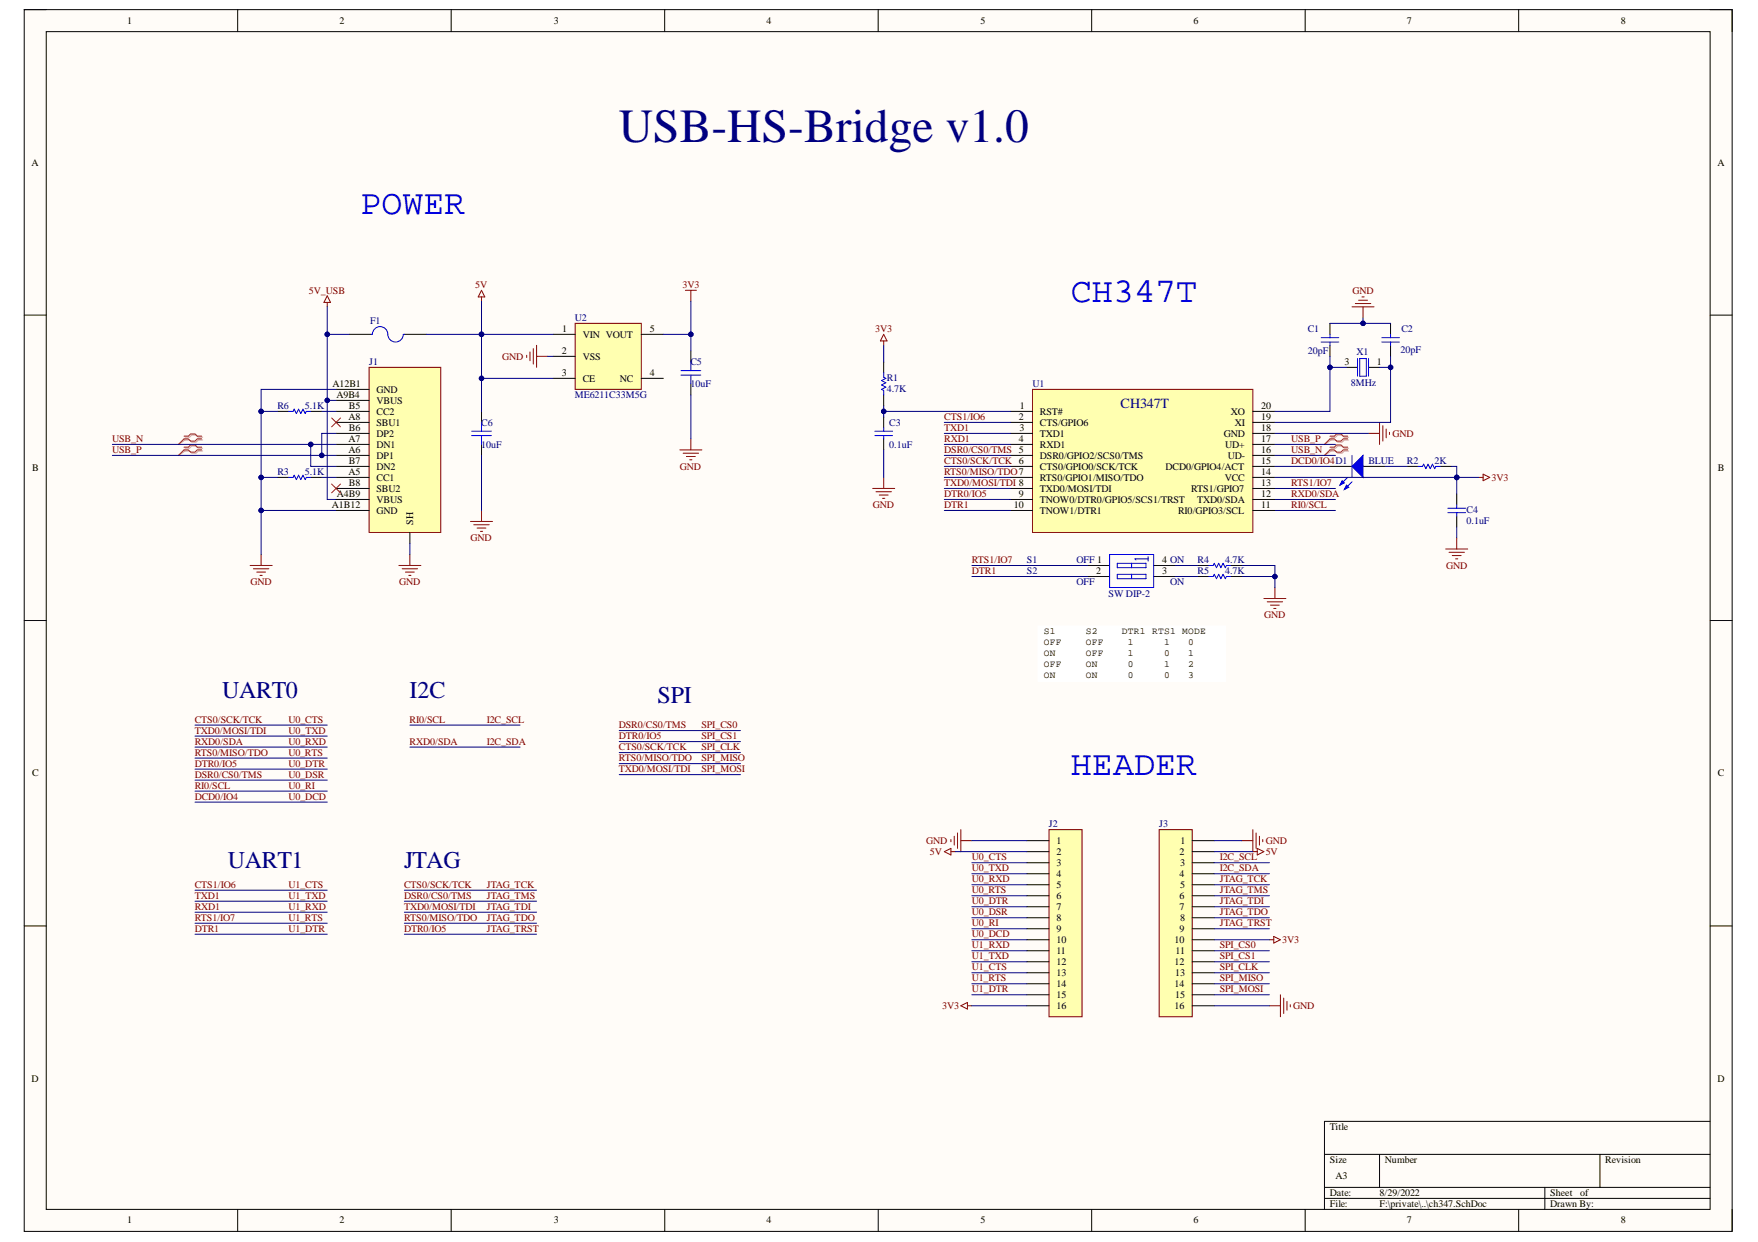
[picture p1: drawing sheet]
<svg xmlns="http://www.w3.org/2000/svg" width="297mm" height="210mm" viewBox="0 0 297 210" stroke-linecap="round" stroke-linejoin="round" font-family="sans-serif">
<path d="M4.1 1.6h288.6v206.5h-288.6z" fill-rule="evenodd" fill="#fffcf8"/>
<path d="M4.1 1.6h288.6v206.5h-288.6z" fill="none" stroke="#000" stroke-width=".17"/>
<path d="M7.8 5.3h281.1v199.1h-281.1z" fill-rule="evenodd" fill="#fffcf8"/>
<g fill="none" stroke="#000" stroke-width=".17">
<path d="M4.1 1.6h3.7M7.8 5.3h281.1v199.1h-281.1zM40.2 1.6v3.7M76.2 1.6v3.7M112.3 1.6v3.7M148.4 1.6v3.7M184.5 1.6v3.7M220.5 1.6v3.7M256.6 1.6v3.7M288.9 1.6h3.8v3.7M4.1 53.2h3.7M288.9 53.3h3.8"/>
<path d="M183.8 95.6h3.7M183.8 97.4h3.7M194.9 95.6h3.8M194.9 97.4h3.8M4.1 104.9h3.7M288.9 104.9h3.8M4.1 156.5h3.7M288.9 156.5h3.8M223.8 195.1h65.1M233.1 195.1v5.6M270.3 195.1v5.6M288.9 189.5h-65.1v14.9"/>
<path d="M40.2 204.4v3.7M76.2 204.4v3.7M112.3 204.4v3.7M148.4 204.4v3.7M184.5 204.4v3.7M220.5 204.4v3.7M223.8 200.7h65.1M223.8 202.5h65.1M256.6 204.4v3.7M261 200.7v3.7M292.7 204.4v3.7"/>
</g>
<path d="M187.5 93.7h7.4v5.6h-7.4zM188.8 95.2h4.8v.7h-4.8zM188.8 97.1h4.8v.7h-4.8zM191.2 95.2v.7M191.2 97.1v.7M194 94.5h-2.2l.1 .1M194 94.1v.7" fill="none" stroke="#00f" stroke-width=".17"/>
<path d="M174.5 65.8h37.2v24.2h-37.2z" fill-rule="evenodd" fill="#ffffb0"/>
<g fill="none" stroke="#800000" stroke-width=".17">
<path d="M149.3 56.5l.6 1.1h-1.1zM149.3 57.6v.8M174.5 65.8h37.2v24.2h-37.2zM231.2 73.2h1.9M233.1 71.4v3.7M233.7 71.9v2.6M234.2 72.5v1.5M234.8 73.1v.3M147.5 82.5h3.7M148 83.1h2.6M148.6 83.7h1.5M149.1 84.2h.4"/>
<path d="M149.3 80.7v1.8M249.9 80.7h.7M250.6 80.1l1.1 .6-1.1 .5z"/>
</g>
<g fill="none" stroke="#000" stroke-width=".17">
<path d="M149.3 61.2v1.8M149.3 66.7v1.9M149.3 70.5v1.8M149.3 74.2v1.8M170.7 69.5h3.8M170.7 71.4h3.8M170.7 73.2h3.8M170.7 75.1h3.8M170.7 77h3.8M170.7 78.8h3.8M211.7 69.5h3.7M211.7 71.4h3.7"/>
<path d="M211.7 73.2h3.7M211.7 75.1h3.7M211.7 77h3.7M211.7 78.8h3.7M224.7 78.8h3.7M230.3 78.8h3.7M237.7 78.8h1.9M243.3 78.8h1.9M170.7 80.7h3.8M170.7 82.6h3.8M170.7 84.4h3.8M170.7 86.3h3.8"/>
<path d="M211.7 80.7h3.7M211.7 82.6h3.7M211.7 84.4h3.7M211.7 86.3h3.7M246.1 83.5v1.8M246.1 87.2v1.9"/>
</g>
<path d="M147.8 72.9h3M147.8 73.6h3M149.3 63v.8l.4 .1-.8 .4 .8 .4-.8 .4 .8 .3-.8 .4 .4 .2v.7M149.3 72.3v.6M149.3 73.6v.6M239.6 78.8h.8l.1-.3 .4 .7 .4-.7 .4 .7 .3-.7 .4 .7 .2-.4h.7M244.6 86.6h3M244.6 85.9h3M246.1 85.3v.6M246.1 86.6v.6" fill="none" stroke="#00f" stroke-width=".17"/>
<path d="M224.9 73.9h.7l.4-.4h.8l.3 .4h.8M224.9 75.8h.7l.4-.4h.8l.3 .4h.8M227.9 74.4h-.8l-.3 .3h-.8l-.4-.3h-.7l-1.1 .7M227.9 76.2h-.8l-.3 .4h-.8l-.4-.4h-.7l-1.1 .8" fill="none" stroke="#d0a19e" stroke-width=".17"/>
<path d="M224.7 73.7h.8l.3-.4h.8l.3 .4h.8M224.7 75.6h.8l.3-.4h.8l.3 .4h.8M227.7 74.2h-.8l-.3 .3h-.8l-.3-.3h-.8l-.9 .9M227.7 76h-.8l-.3 .4h-.8l-.3-.4h-.8l-.9 1" fill="none" stroke="#f00" stroke-width=".17"/>
<path d="M228.4 78.8l1.9-1.8v3.7z" fill="#00f"/>
<path d="M228.4 78.8l1.9-1.8v3.7zM227.7 80.7l-1.3 1.3M228.4 81.4l-1.3 1.3" fill="none" stroke="#00f" stroke-width=".17"/>
<path d="M226.8 81.2l.3 .4-.7 .4z" fill="#00f"/>
<path d="M226.8 81.2l.3 .4-.7 .4z" fill="none" stroke="#00f" stroke-width=".17"/>
<path d="M227.5 82l.4 .4-.8 .3z" fill="#00f"/>
<g fill="none" stroke="#00f" stroke-width=".17">
<path d="M223.2 57.1h3M223.2 57.8h3M224.7 56.5v.6M224.7 57.8v.6M233.5 57.1h2.9M233.5 57.8h2.9M235 56.5v.6M235 57.8v.6M228.4 77v3.7M229.4 60.6v3M229.7 60.6h1.2v3h-1.2zM231.2 60.6v3"/>
<path d="M204.2 95.6h.8l.2-.4 .3 .7 .4-.7 .4 .7 .4-.7 .3 .7 .2-.3h.8M204.2 97.4h.8l.2-.3 .3 .7 .4-.7 .4 .7 .4-.7 .3 .7 .2-.4h.8M227.5 82l.4 .4-.8 .3z"/>
</g>
<path d="M224.7 54.6v1.9M224.7 58.4v1.8M235 54.6v1.9M235 58.4v1.8M227.5 62.1h1.9M231.2 62.1h1.9M202.4 95.6h1.8M202.4 97.4h1.8M208 95.6h1.8M208 97.4h1.8" fill="none" stroke="#000" stroke-width=".17"/>
<path d="M228.4 51.9h3.8M229 51.3h2.6M229.6 50.7h1.5M230.1 50.2h.4M230.3 51.9v1.8M215.4 99.3v1.9M213.6 101.2h3.7M214.1 101.7h2.6M214.7 102.3h1.5M215.2 102.8h.4" fill="none" stroke="#800000" stroke-width=".17"/>
<path d="M175.4 105.8h31.6v9.3h-31.6z" fill-rule="evenodd" fill="#fff"/>
<path d="M175.4 105.8h31.6v9.3h-31.6z" fill="none" stroke="#fff" stroke-width=".17"/>
<g fill="none" stroke="#800000" stroke-width=".17">
<path d="M81.4 49.1l.5 1.1h-1.1zM81.4 50.2v.7M115.8 49.1h1.9M116.7 49.1v1.8M114.9 76h3.7M115.4 76.6h2.6M116 77.2h1.5M116.5 77.7h.4M116.7 74.2v1.8M79.5 88.1h3.7M80.1 88.7h2.6M80.6 89.2h1.5"/>
<path d="M81.2 89.8h.3M81.4 86.3v1.8"/>
</g>
<path d="M81.4 69.5v1.9M81.4 75.1v1.9" fill="none" stroke="#000" stroke-width=".17"/>
<path d="M79.7 73.6h3.3M79.7 72.9h3.3M81.4 71.4v1.5M81.4 73.6v1.5" fill="none" stroke="#00f" stroke-width=".17"/>
<path d="M62.4 62.1h12.1v27.9h-12.1z" fill-rule="evenodd" fill="#ffffb0"/>
<g fill="none" stroke="#800000" stroke-width=".17">
<path d="M55.3 50l.6 1.1h-1.2zM55.3 51.1v.8M62.4 62.1h12.1v27.9h-12.1zM42.3 95.6h3.7M42.8 96.1h2.6M43.4 96.7h1.5M43.9 97.2h.4M44.1 93.7v1.9M67.4 95.6h3.7M68 96.1h2.6M68.5 96.7h1.5M69.1 97.2h.3"/>
<path d="M69.3 93.7v1.9"/>
</g>
<g fill="none" stroke="#000" stroke-width=".17">
<path d="M59 56.5h3.7M68.3 56.5h3.7M46.9 69.5h1.9M52.5 69.5h1.9M56.8 65.8h5.6M56.8 67.7h5.6M56.8 69.5h5.6M56.8 71.4h5.6M56.8 73.2h5.6M56.8 75.1h5.6M56.8 77h5.6M56.8 78.8h5.6"/>
<path d="M46.9 80.7h1.9M52.5 80.7h1.9M56.8 80.7h5.6M56.8 82.5h5.6M56.8 84.4h5.6M56.8 86.3h5.6M69.3 90v1.8"/>
</g>
<path d="M31.1 73.7h.7l.4-.4h.8l.3 .4h.8M31.1 75.6h.7l.4-.4h.8l.3 .4h.8M34.1 74.2h-.8l-.3 .4h-.8l-.4-.4h-.7l-.9 .9M34.1 76h-.8l-.3 .4h-.8l-.4-.4h-.7l-.9 1M56 70.6l1.5 1.5M57.5 70.6l-1.5 1.5M56 81.8l1.5 1.5M57.5 81.8l-1.5 1.5" fill="none" stroke="#f00" stroke-width=".17"/>
<path d="M62.7 56.5h.2M62.9 56.5a1.3 1.3 0 0 1 1.4-1.3 1.3 1.3 0 0 1 1.2 1.3 1.3 1.3 0 0 0 1.3 1.3 1.3 1.3 0 0 0 1.3-1.3M68.1 56.5h.2M48.8 69.5h.7l.2-.3 .4 .7 .4-.7 .3 .7 .4-.7 .4 .7 .2-.4h.7M48.8 80.7h.7l.2-.4 .4 .8 .4-.8 .3 .8 .4-.8 .4 .8 .2-.4h.7" fill="none" stroke="#00f" stroke-width=".17"/>
<path d="M31.3 73.9h.7l.4-.4h.7l.4 .4h.8M31.3 75.8h.7l.4-.4h.7l.4 .4h.8M34.3 74.4h-.8l-.4 .3h-.7l-.4-.3h-.7l-1.1 .7M34.3 76.2h-.8l-.4 .4h-.7l-.4-.4h-.7l-1.1 .8" fill="none" stroke="#d0a19e" stroke-width=".17"/>
<path d="M97.2 54.6h11.2v11.2h-11.2z" fill-rule="evenodd" fill="#ffffb0"/>
<path d="M89.5 59.5v1.5M90.1 58.9v2.6M90.7 58.4v3.7M97.2 54.6h11.2v11.2h-11.2zM89 60v.4M90.7 60.2h1.8" fill="none" stroke="#800000" stroke-width=".17"/>
<path d="M93.5 56.5h3.7M108.4 56.5h3.7M116.7 59.3v1.9M93.5 60.2h3.7M93.5 63.9h3.7M108.4 63.9h3.7M116.7 64.9v1.8" fill="none" stroke="#000" stroke-width=".17"/>
<path d="M115.1 63.4h3.3M115.1 62.6h3.3M116.7 61.2v1.4M116.7 63.4v1.5" fill="none" stroke="#00f" stroke-width=".17"/>
<path d="M177.2 140.2h5.6v31.6h-5.6z" fill-rule="evenodd" fill="#ffffb0"/>
<path d="M177.2 140.2h5.6v31.6h-5.6z" fill="none" stroke="#800000" stroke-width=".17"/>
<g fill="none" stroke="#000" stroke-width=".17">
<path d="M173.5 142.1h3.7M173.5 143.9h3.7M173.5 145.8h3.7M173.5 147.7h3.7M173.5 149.5h3.7M173.5 151.4h3.7M173.5 153.2h3.7M173.5 155.1h3.7M173.5 157h3.7M173.5 158.8h3.7M173.5 160.7h3.7M173.5 162.5h3.7"/>
<path d="M173.5 164.4h3.7M173.5 166.3h3.7M173.5 168.1h3.7M173.5 170h3.7"/>
</g>
<path d="M195.9 140.2h5.5v31.6h-5.5z" fill-rule="evenodd" fill="#ffffb0"/>
<g fill="none" stroke="#800000" stroke-width=".17">
<path d="M244.3 92.8h3.7M244.8 93.3h2.6M245.4 93.9h1.5M245.9 94.5h.4M246.1 90.9v1.9M159.6 143.9l1.1-.5v1.1zM160.7 141.9v.4M160.7 143.9h.7M161.2 141.3v1.5M161.8 140.8v2.6M162.3 140.2v3.7M162.3 142.1h1.9"/>
<path d="M195.9 140.2h5.5v31.6h-5.5zM209.8 142.1h1.9M211.7 140.2v3.7h.7M212.2 140.8v2.6M212.4 143.4l1.2 .5-1.2 .6zM212.8 141.3v1.5M213.4 141.9v.4M214.5 158.8h.7M215.2 158.3l1.1 .5-1.1 .6zM162.3 170l1.2-.6v1.1zM163.5 170h.7M214.5 170h1.8"/>
<path d="M216.3 168.1v3.7M216.9 168.7v2.6M217.5 169.2v1.5M218 169.8v.4"/>
</g>
<g fill="none" stroke="#000" stroke-width=".17">
<path d="M201.4 142.1h3.8M201.4 143.9h3.8M201.4 145.8h3.8M201.4 147.7h3.8M201.4 149.5h3.8M201.4 151.4h3.8M201.4 153.2h3.8M201.4 155.1h3.8M201.4 157h3.8M201.4 158.8h3.8M201.4 160.7h3.8M201.4 162.5h3.8"/>
<path d="M201.4 164.4h3.8M201.4 166.3h3.8M201.4 168.1h3.8M201.4 170h3.8"/>
</g>
<g fill="none" stroke="#000080" stroke-width=".17">
<path d="M149.3 68.6v1.9M149.3 76v4.7M159.6 75.1h11.1M159.6 77h11.1M159.6 73.2h11.1M159.6 78.8h11.1M159.6 71.4h11.1M215.4 75.1h10.2M215.4 77h10.2M215.4 73.2h15.8M215.4 78.8h9.3M159.6 84.4h11.1"/>
<path d="M159.6 86.3h11.1M159.6 82.5h11.1M159.6 80.7h11.1M215.4 84.4h10.2M215.4 86.3h10.2M215.4 82.6h10.2"/>
</g>
<circle cx="149.3" cy="69.5" r=".37" fill="#000080"/>
<g fill="none" stroke="#000080" stroke-width=".17">
<path d="M149.3 58.4v2.8M149.3 69.5h21.4"/>
<circle cx="149.3" cy="69.5" r=".37"/>
</g>
<circle cx="149.3" cy="69.5" r=".37" fill="#000080"/>
<g fill="none" stroke="#000080" stroke-width=".17">
<path d="M234 78.8h3.7M245.2 78.8h.9v1.9"/>
<circle cx="149.3" cy="69.5" r=".37"/>
</g>
<circle cx="246.1" cy="80.7" r=".37" fill="#000080"/>
<g fill="none" stroke="#000080" stroke-width=".17">
<path d="M224.7 54.6h10.3"/>
<circle cx="246.1" cy="80.7" r=".37"/>
</g>
<circle cx="230.3" cy="54.6" r=".37" fill="#000080"/>
<g fill="none" stroke="#000080" stroke-width=".17">
<path d="M233.1 62.1h1.9"/>
<circle cx="230.3" cy="54.6" r=".37"/>
</g>
<circle cx="235" cy="62.1" r=".37" fill="#000080"/>
<g fill="none" stroke="#000080" stroke-width=".17">
<path d="M230.3 53.7v.9"/>
<circle cx="235" cy="62.1" r=".37"/>
</g>
<circle cx="230.3" cy="54.6" r=".37" fill="#000080"/>
<g fill="none" stroke="#000080" stroke-width=".17">
<path d="M235 60.2v11.2h-19.6"/>
<circle cx="230.3" cy="54.6" r=".37"/>
</g>
<circle cx="235" cy="62.1" r=".37" fill="#000080"/>
<g fill="none" stroke="#000080" stroke-width=".17">
<path d="M224.7 62.1h2.8"/>
<circle cx="235" cy="62.1" r=".37"/>
</g>
<circle cx="224.7" cy="62.1" r=".37" fill="#000080"/>
<g fill="none" stroke="#000080" stroke-width=".17">
<path d="M224.7 60.2v9.3h-9.3"/>
<circle cx="224.7" cy="62.1" r=".37"/>
</g>
<circle cx="224.7" cy="62.1" r=".37" fill="#000080"/>
<g fill="none" stroke="#000080" stroke-width=".17">
<path d="M164.2 95.6h19.6M164.2 97.4h19.6M198.7 95.6h3.7M198.7 97.4h3.7M209.8 95.6h5.6v3.7"/>
<circle cx="224.7" cy="62.1" r=".37"/>
</g>
<circle cx="215.4" cy="97.4" r=".37" fill="#000080"/>
<g fill="none" stroke="#000080" stroke-width=".17">
<path d="M209.8 97.4h5.6"/>
<circle cx="215.4" cy="97.4" r=".37"/>
</g>
<circle cx="215.4" cy="97.4" r=".37" fill="#000080"/>
<g fill="none" stroke="#000080" stroke-width=".17">
<path d="M81.4 50.9v5.6M33 122.5h22.3M33 126.3h22.3M33 124.4h22.3M33 128.1h22.3M33 130h22.3M33 131.8h22.3M33 133.7h22.3M33 135.6h22.3M69.3 122.5h18.6M69.3 126.3h18.6M104.6 123.5h20.5"/>
<path d="M104.6 125.3h20.5M104.6 127.2h20.5M104.6 129.1h20.5M104.6 130.9h20.5M33 150.4h22.3M33 152.3h22.3M33 154.2h22.3M33 156h22.3M33 157.9h22.3M68.3 150.4h22.4M68.3 152.3h22.4M68.3 154.2h22.4"/>
<path d="M68.3 156h22.4"/>
<circle cx="215.4" cy="97.4" r=".37"/>
</g>
<circle cx="81.4" cy="56.5" r=".37" fill="#000080"/>
<g fill="none" stroke="#000080" stroke-width=".17">
<path d="M44.1 86.3h12.7M69.3 91.8v1.9"/>
<circle cx="81.4" cy="56.5" r=".37"/>
</g>
<circle cx="44.1" cy="86.3" r=".37" fill="#000080"/>
<g fill="none" stroke="#000080" stroke-width=".17">
<path d="M52.5 75.1v3.7h4.3"/>
<circle cx="44.1" cy="86.3" r=".37"/>
</g>
<circle cx="52.5" cy="75.1" r=".37" fill="#000080"/>
<g fill="none" stroke="#000080" stroke-width=".17">
<path d="M56.8 73.2h-2.4v3.8"/>
<circle cx="52.5" cy="75.1" r=".37"/>
</g>
<circle cx="54.4" cy="77" r=".37" fill="#000080"/>
<g fill="none" stroke="#000080" stroke-width=".17">
<path d="M56.8 65.8h-12.7v27.9"/>
<circle cx="54.4" cy="77" r=".37"/>
</g>
<circle cx="44.1" cy="69.5" r=".37" fill="#000080"/>
<circle cx="44.1" cy="69.5" r=".37" fill="none" stroke="#000080" stroke-width=".17"/>
<circle cx="44.1" cy="80.7" r=".37" fill="#000080"/>
<circle cx="44.1" cy="80.7" r=".37" fill="none" stroke="#000080" stroke-width=".17"/>
<circle cx="44.1" cy="86.3" r=".37" fill="#000080"/>
<g fill="none" stroke="#000080" stroke-width=".17">
<path d="M59 56.5h-3.7v11.2h1.5"/>
<circle cx="44.1" cy="86.3" r=".37"/>
</g>
<circle cx="55.3" cy="56.5" r=".37" fill="#000080"/>
<circle cx="55.3" cy="56.5" r=".37" fill="none" stroke="#000080" stroke-width=".17"/>
<circle cx="55.3" cy="67.7" r=".37" fill="#000080"/>
<g fill="none" stroke="#000080" stroke-width=".17">
<path d="M55.3 67.7v16.7h1.5"/>
<circle cx="55.3" cy="67.7" r=".37"/>
</g>
<circle cx="55.3" cy="67.7" r=".37" fill="#000080"/>
<g fill="none" stroke="#000080" stroke-width=".17">
<path d="M19 75.1h37.8"/>
<circle cx="55.3" cy="67.7" r=".37"/>
</g>
<circle cx="52.5" cy="75.1" r=".37" fill="#000080"/>
<g fill="none" stroke="#000080" stroke-width=".17">
<path d="M19 77h37.8"/>
<circle cx="52.5" cy="75.1" r=".37"/>
</g>
<circle cx="54.4" cy="77" r=".37" fill="#000080"/>
<g fill="none" stroke="#000080" stroke-width=".17">
<path d="M55.3 51.9v4.6"/>
<circle cx="54.4" cy="77" r=".37"/>
</g>
<circle cx="55.3" cy="56.5" r=".37" fill="#000080"/>
<g fill="none" stroke="#000080" stroke-width=".17">
<path d="M54.4 69.5h2.4M44.1 80.7h2.8M54.4 80.7h2.4"/>
<circle cx="55.3" cy="56.5" r=".37"/>
</g>
<circle cx="44.1" cy="80.7" r=".37" fill="#000080"/>
<g fill="none" stroke="#000080" stroke-width=".17">
<path d="M44.1 69.5h2.8"/>
<circle cx="44.1" cy="80.7" r=".37"/>
</g>
<circle cx="44.1" cy="69.5" r=".37" fill="#000080"/>
<g fill="none" stroke="#000080" stroke-width=".17">
<path d="M72 56.5h21.5"/>
<circle cx="44.1" cy="69.5" r=".37"/>
</g>
<circle cx="81.4" cy="56.5" r=".37" fill="#000080"/>
<g fill="none" stroke="#000080" stroke-width=".17">
<path d="M116.7 50.9v5.6h-4.6"/>
<circle cx="81.4" cy="56.5" r=".37"/>
</g>
<circle cx="116.7" cy="56.5" r=".37" fill="#000080"/>
<g fill="none" stroke="#000080" stroke-width=".17">
<path d="M81.4 56.5v13M92.5 60.2h1"/>
<circle cx="116.7" cy="56.5" r=".37"/>
</g>
<circle cx="81.4" cy="56.5" r=".37" fill="#000080"/>
<circle cx="81.4" cy="56.5" r=".37" fill="none" stroke="#000080" stroke-width=".17"/>
<circle cx="81.4" cy="63.9" r=".37" fill="#000080"/>
<g fill="none" stroke="#000080" stroke-width=".17">
<path d="M81.4 63.9h12.1"/>
<circle cx="81.4" cy="63.9" r=".37"/>
</g>
<circle cx="81.4" cy="63.9" r=".37" fill="#000080"/>
<g fill="none" stroke="#000080" stroke-width=".17">
<path d="M116.7 56.5v2.8M81.4 77v9.3"/>
<circle cx="81.4" cy="63.9" r=".37"/>
</g>
<circle cx="116.7" cy="56.5" r=".37" fill="#000080"/>
<g fill="none" stroke="#000080" stroke-width=".17">
<path d="M116.7 66.7v7.5M215.4 80.7h34.5M68.3 157.9h22.4M161.4 143.9h12.1M164.2 142.1h9.3M164.2 145.8h9.3M164.2 147.7h9.3M164.2 149.5h9.3M164.2 151.4h9.3M164.2 153.2h9.3M164.2 155.1h9.3M164.2 157h9.3"/>
<path d="M164.2 158.8h9.3M205.2 142.1h4.6M205.2 145.8h9.3M205.2 147.7h9.3M205.2 149.5h9.3M205.2 151.4h9.3M205.2 153.2h9.3M205.2 155.1h9.3M205.2 157h9.3M205.2 158.8h9.3M205.2 143.9h6.5M164.2 160.7h9.3"/>
<path d="M164.2 162.5h9.3M164.2 164.4h9.3M164.2 166.3h9.3M164.2 168.1h9.3M164.2 170h9.3M205.2 160.7h9.3M205.2 162.5h9.3M205.2 164.4h9.3M205.2 166.3h9.3M205.2 168.1h9.3M205.2 170h9.3"/>
<circle cx="116.7" cy="56.5" r=".37"/>
</g>
<circle cx="246.1" cy="80.7" r=".37" fill="#000080"/>
<g fill="none" stroke="#000080" stroke-width=".17">
<path d="M246.1 80.7v2.8"/>
<circle cx="246.1" cy="80.7" r=".37"/>
</g>
<circle cx="246.1" cy="80.7" r=".37" fill="#000080"/>
<g fill="none" stroke="#000080" stroke-width=".17">
<path d="M246.1 89.1v1.8"/>
<circle cx="246.1" cy="80.7" r=".37"/>
</g>
<text font-size="8" fill="#000080" x="104.6" y="24">USB-HS-Bridge v1.0</text>
<g font-size="5.9" fill="#00f">
<text x="60.9" y="36.1">POWER</text>
<text x="181" y="51">CH347T</text>
<text x="181" y="131">HEADER</text>
</g>
<g font-size="4.1" fill="#000080">
<text x="37.6" y="117.9">UART0</text>
<text x="69.2" y="117.9">I2C</text>
<text x="111.1" y="118.8">SPI</text>
<text x="38.5" y="146.7">UART1</text>
<text x="68.3" y="146.7">JTAG</text>
</g>
<text font-size="2.4" fill="#000080" x="189.3" y="69">CH347T</text>
<g font-size="1.7">
<text x="21.5" y="4.1">1</text>
<text x="57.4" y="4.1">2</text>
<text x="93.6" y="4.1">3</text>
<text x="129.5" y="4.1">4</text>
<text x="165.6" y="4.1">5</text>
<text x="201.7" y="4.1">6</text>
<text x="237.7" y="4.1">7</text>
<text x="273.8" y="4.1">8</text>
<text x="5.3" y="28">A</text>
<text x="290.2" y="28">A</text>
<text x="94.9" y="59.8">2</text>
<text x="95" y="56.1">1</text>
<text x="98.5" y="57.1">VIN VOUT</text>
<text x="109.8" y="56.1">5</text>
<text x="56.2" y="65.4">A12B1</text>
<text x="94.9" y="63.6">3</text>
<text x="98.5" y="60.8">VSS</text>
<text x="98.5" y="64.5">CE</text>
<text x="104.7" y="64.5">NC</text>
<text x="109.8" y="63.6">4</text>
<text x="227.1" y="61.7">3</text>
<text x="232.6" y="61.7">1</text>
<text x="56.9" y="67.3">A9B4</text>
<text x="58.9" y="71">A8</text>
<text x="59" y="69.1">B5</text>
<text x="63.6" y="66.4">GND</text>
<text x="63.6" y="68.2">VBUS</text>
<text x="63.6" y="70.1">CC2</text>
<text x="63.6" y="71.9">SBU1</text>
<text x="172.2" y="71">2</text>
<text x="172.3" y="69.1">1</text>
<text x="175.7" y="70.1">RST#</text>
<text x="175.7" y="71.9">CTS/GPIO6</text>
<text x="207.9" y="70.1">XO</text>
<text x="208.6" y="71.9">XI</text>
<text x="213.1" y="71">19</text>
<text x="213.1" y="69.1">20</text>
<text x="58.9" y="74.7">A7</text>
<text x="58.9" y="76.6">A6</text>
<text x="59" y="72.9">B6</text>
<text x="63.6" y="73.8">DP2</text>
<text x="63.6" y="75.7">DN1</text>
<text x="63.6" y="77.5">DP1</text>
<text x="172.2" y="74.7">4</text>
<text x="172.2" y="76.6">5</text>
<text x="172.2" y="72.9">3</text>
<text x="175.7" y="73.8">TXD1</text>
<text x="175.7" y="75.7">RXD1</text>
<text x="175.7" y="77.5">DSR0/GPIO2/SCS0/TMS</text>
<text x="206.8" y="73.8">GND</text>
<text x="207" y="75.7">UD+</text>
<text x="207.4" y="77.5">UD-</text>
<text x="213.1" y="76.6">16</text>
<text x="213.1" y="74.7">17</text>
<text x="213.1" y="72.9">18</text>
<text x="5.4" y="79.6">B</text>
<text x="58.9" y="80.3">A5</text>
<text x="59" y="78.4">B7</text>
<text x="59" y="82.2">B8</text>
<text x="63.6" y="79.4">DN2</text>
<text x="63.6" y="81.2">CC1</text>
<text x="63.6" y="83.1">SBU2</text>
<text x="175.7" y="79.4">CTS0/GPIO0/SCK/TCK</text>
<text x="175.7" y="81.2">RTS0/GPIO1/MISO/TDO</text>
<text x="175.7" y="83.1">TXD0/MOSI/TDI</text>
<text x="196.9" y="79.4">DCD0/GPIO4/ACT</text>
<text x="201.3" y="83.1">RTS1/GPIO7</text>
<text x="206.9" y="81.2">VCC</text>
<text x="213.1" y="82.2">13</text>
<text x="213.1" y="80.3">14</text>
<text x="213.1" y="78.4">15</text>
<text x="290.3" y="79.6">B</text>
<text x="56.1" y="85.9">A1B12</text>
<text x="56.9" y="84">A4B9</text>
<text x="63.6" y="85">VBUS</text>
<text x="63.6" y="86.8">GND</text>
<text x="69.8" y="88.7" transform="rotate(-90 69.8 88.7)">SH</text>
<text x="171.3" y="85.9">10</text>
<text x="172.2" y="84">9</text>
<text x="175.7" y="85">TNOW0/DTR0/GPIO5/SCS1/TRST</text>
<text x="175.7" y="86.8">TNOW1/DTR1</text>
<text x="199.1" y="86.8">RI0/GPIO3/SCL</text>
<text x="202.3" y="85">TXD0/SDA</text>
<text x="213.1" y="85.9">11</text>
<text x="213.1" y="84">12</text>
<text x="196.4" y="95.2">4 ON</text>
<text x="185.2" y="97">2</text>
<text x="196.4" y="97">3</text>
<text x="5.4" y="131.2">C</text>
<text x="290.3" y="131.2">C</text>
<text x="178.5" y="142.6">1</text>
<text x="199.5" y="142.6">1</text>
<text x="178.5" y="144.5">2</text>
<text x="178.5" y="146.3">3</text>
<text x="178.5" y="148.2">4</text>
<text x="199.3" y="144.5">2</text>
<text x="199.3" y="148.2">4</text>
<text x="199.4" y="146.3">3</text>
<text x="178.5" y="150">5</text>
<text x="178.5" y="151.9">6</text>
<text x="178.5" y="153.8">7</text>
<text x="178.5" y="155.6">8</text>
<text x="199.3" y="151.9">6</text>
<text x="199.3" y="153.8">7</text>
<text x="199.4" y="150">5</text>
<text x="199.4" y="155.6">8</text>
<text x="178.5" y="157.5">9</text>
<text x="178.5" y="159.3">10</text>
<text x="178.5" y="161.2">11</text>
<text x="198.5" y="159.3">10</text>
<text x="198.6" y="161.2">11</text>
<text x="199.3" y="157.5">9</text>
<text x="178.5" y="163.1">12</text>
<text x="178.5" y="164.9">13</text>
<text x="178.5" y="166.8">14</text>
<text x="198.5" y="163.1">12</text>
<text x="198.5" y="166.8">14</text>
<text x="198.6" y="164.9">13</text>
<text x="178.5" y="168.6">15</text>
<text x="178.5" y="170.5">16</text>
<text x="198.5" y="170.5">16</text>
<text x="198.6" y="168.6">15</text>
<text x="5.3" y="182.8">D</text>
<text x="290.2" y="182.8">D</text>
<text x="224.7" y="191">Title</text>
<text x="224.7" y="196.5">Size</text>
<text x="234" y="196.5">Number</text>
<text x="271.2" y="196.5">Revision</text>
<text x="224.7" y="202.1">Date:</text>
<text x="224.7" y="204">File:</text>
<text x="225.6" y="199.3">A3</text>
<text x="233.1" y="202.1">8/29/2022</text>
<text x="233.1" y="204">F:\private\..\ch347.SchDoc</text>
<text x="261.9" y="202.1">Sheet</text>
<text x="261.9" y="204">Drawn By:</text>
<text x="267" y="202.1">of</text>
<text x="21.5" y="206.8">1</text>
<text x="57.4" y="206.8">2</text>
<text x="93.6" y="206.8">3</text>
<text x="129.5" y="206.8">4</text>
<text x="165.6" y="206.8">5</text>
<text x="201.7" y="206.8">6</text>
<text x="237.7" y="206.8">7</text>
<text x="273.8" y="206.8">8</text>
</g>
<g font-size="1.7" fill="#800000">
<text x="52.2" y="49.6">5V_USB</text>
<text x="80.3" y="48.7">5V</text>
<text x="115.3" y="48.7">3V3</text>
<text x="228.5" y="49.6">GND</text>
<text x="147.9" y="56.1">3V3</text>
<text x="84.9" y="60.8">GND</text>
<text x="159.6" y="71">CTS1/IO6</text>
<text x="19" y="76.6">USB_P</text>
<text x="19" y="74.7">USB_N</text>
<text x="159.6" y="76.6">DSR0/CS0/TMS</text>
<text x="159.6" y="74.7">RXD1</text>
<text x="159.6" y="72.9">TXD1</text>
<text x="218.2" y="74.7">USB_P</text>
<text x="218.2" y="76.6">USB_N</text>
<text x="235.3" y="73.8">GND</text>
<text x="114.9" y="79.4">GND</text>
<text x="159.6" y="82.2">TXD0/MOSI/TDI 8</text>
<text x="159.6" y="80.3">RTS0/MISO/TDO7</text>
<text x="159.6" y="78.4">CTS0/SCK/TCK 6</text>
<text x="218.2" y="82.2">RTS1/IO7</text>
<text x="218.2" y="78.4">DCD0/IO4D1</text>
<text x="252" y="81.2">3V3</text>
<text x="147.5" y="85.9">GND</text>
<text x="159.6" y="85.9">DTR1</text>
<text x="159.6" y="84">DTR0/IO5</text>
<text x="218.2" y="84">RXD0/SDA</text>
<text x="218.2" y="85.9">RI0/SCL</text>
<text x="79.5" y="91.5">GND</text>
<text x="164.2" y="95.2">RTS1/IO7</text>
<text x="42.3" y="98.9">GND</text>
<text x="67.4" y="98.9">GND</text>
<text x="164.2" y="97">DTR1</text>
<text x="244.3" y="96.1">GND</text>
<text x="213.6" y="104.5">GND</text>
<text x="32.9" y="122.1">CTS0/SCK/TCK</text>
<text x="32.9" y="124">TXD0/MOSI/TDI</text>
<text x="32.9" y="125.9">RXD0/SDA</text>
<text x="48.7" y="122.1">U0_CTS</text>
<text x="48.7" y="124">U0_TXD</text>
<text x="48.7" y="125.9">U0_RXD</text>
<text x="69.2" y="122.1">RI0/SCL</text>
<text x="69.2" y="125.9">RXD0/SDA</text>
<text x="82.2" y="122.1">I2C_SCL</text>
<text x="82.2" y="125.9">I2C_SDA</text>
<text x="104.6" y="123.1">DSR0/CS0/TMS</text>
<text x="104.6" y="124.9">DTR0/IO5</text>
<text x="118.5" y="123.1">SPI_CS0</text>
<text x="118.5" y="124.9">SPI_CS1</text>
<text x="32.9" y="127.7">RTS0/MISO/TDO</text>
<text x="32.9" y="129.6">DTR0/IO5</text>
<text x="32.9" y="131.4">DSR0/CS0/TMS</text>
<text x="48.7" y="127.7">U0_RTS</text>
<text x="48.7" y="131.4">U0_DSR</text>
<text x="48.7" y="129.6">U0_DTR</text>
<text x="104.6" y="126.8">CTS0/SCK/TCK</text>
<text x="104.6" y="128.7">RTS0/MISO/TDO</text>
<text x="104.6" y="130.5">TXD0/MOSI/TDI</text>
<text x="118.5" y="126.8">SPI_CLK</text>
<text x="118.5" y="128.7">SPI_MISO</text>
<text x="118.5" y="130.5">SPI_MOSI</text>
<text x="32.9" y="133.3">RI0/SCL</text>
<text x="32.9" y="135.2">DCD0/IO4</text>
<text x="48.7" y="135.2">U0_DCD</text>
<text x="48.7" y="133.3">U0_RI</text>
<text x="156.5" y="142.6">GND</text>
<text x="213.9" y="142.6">GND</text>
<text x="157.1" y="144.5">5V</text>
<text x="164.2" y="145.4">U0_CTS</text>
<text x="164.2" y="147.3">U0_TXD</text>
<text x="164.2" y="149.1">U0_RXD</text>
<text x="206.1" y="145.4">I2C_SCL</text>
<text x="206.1" y="147.3">I2C_SDA</text>
<text x="206.1" y="149.1">JTAG_TCK</text>
<text x="213.9" y="144.5">5V</text>
<text x="32.9" y="150">CTS1/IO6</text>
<text x="32.9" y="151.9">TXD1</text>
<text x="32.9" y="153.8">RXD1</text>
<text x="32.9" y="155.6">RTS1/IO7</text>
<text x="48.7" y="150">U1_CTS</text>
<text x="48.7" y="151.9">U1_TXD</text>
<text x="48.7" y="153.8">U1_RXD</text>
<text x="48.7" y="155.6">U1_RTS</text>
<text x="68.3" y="150">CTS0/SCK/TCK</text>
<text x="68.3" y="151.9">DSR0/CS0/TMS</text>
<text x="68.3" y="153.8">TXD0/MOSI/TDI</text>
<text x="68.3" y="155.6">RTS0/MISO/TDO</text>
<text x="82.2" y="150">JTAG_TCK</text>
<text x="82.2" y="151.9">JTAG_TMS</text>
<text x="82.2" y="153.8">JTAG_TDI</text>
<text x="82.2" y="155.6">JTAG_TDO</text>
<text x="164.2" y="151">U0_RTS</text>
<text x="164.2" y="154.7">U0_DSR</text>
<text x="164.2" y="152.8">U0_DTR</text>
<text x="206.1" y="151">JTAG_TMS</text>
<text x="206.1" y="152.8">JTAG_TDI</text>
<text x="206.1" y="154.7">JTAG_TDO</text>
<text x="32.9" y="157.5">DTR1</text>
<text x="48.7" y="157.5">U1_DTR</text>
<text x="68.3" y="157.5">DTR0/IO5</text>
<text x="82.2" y="157.5">JTAG_TRST</text>
<text x="164.2" y="158.4">U0_DCD</text>
<text x="164.2" y="156.5">U0_RI</text>
<text x="164.2" y="160.3">U1_RXD</text>
<text x="206.1" y="160.3">SPI_CS0</text>
<text x="206.1" y="156.5">JTAG_TRST</text>
<text x="216.7" y="159.3">3V3</text>
<text x="164.2" y="164">U1_CTS</text>
<text x="164.2" y="162.1">U1_TXD</text>
<text x="164.2" y="165.8">U1_RTS</text>
<text x="164.2" y="167.7">U1_DTR</text>
<text x="206.1" y="162.1">SPI_CS1</text>
<text x="206.1" y="164">SPI_CLK</text>
<text x="206.1" y="165.8">SPI_MISO</text>
<text x="206.1" y="167.7">SPI_MOSI</text>
<text x="159.2" y="170.5">3V3</text>
<text x="218.5" y="170.5">GND</text>
</g>
<g font-size="1.7" fill="#000080">
<text x="62.5" y="54.8">F1</text>
<text x="97.1" y="54.3">U2</text>
<text x="221" y="59.8">20pF</text>
<text x="221" y="56.1">C1</text>
<text x="236.6" y="59.7">20pF</text>
<text x="236.8" y="56.1">C2</text>
<text x="62.3" y="61.7">J1</text>
<text x="116.7" y="61.7">C5</text>
<text x="116.7" y="65.4">10uF</text>
<text x="149.8" y="64.3">R1</text>
<text x="174.4" y="65.4">U1</text>
<text x="228.2" y="65.3">8MHz</text>
<text x="229.2" y="60">X1</text>
<text x="46.9" y="69.1">R6</text>
<text x="51.5" y="69.1">5.1K</text>
<text x="81.3" y="71.9">C6</text>
<text x="97.1" y="67.3">ME6211C33M5G</text>
<text x="149.8" y="66.2">4.7K</text>
<text x="150.2" y="71.9">C3</text>
<text x="81.3" y="75.7">10uF</text>
<text x="150.2" y="75.7">0.1uF</text>
<text x="46.9" y="80.3">R3</text>
<text x="51.5" y="80.3">5.1K</text>
<text x="231.2" y="78.4">BLUE</text>
<text x="237.7" y="78.4">R2</text>
<text x="242.4" y="78.4">2K</text>
<text x="247.8" y="88.5">0.1uF</text>
<text x="247.8" y="86.6">C4</text>
<text x="173.5" y="95.2">S1</text>
<text x="181.9" y="95.2">OFF 1</text>
<text x="202.4" y="95.2">R4</text>
<text x="207" y="95.2">4.7K</text>
<text x="173.5" y="97">S2</text>
<text x="181.9" y="98.9">OFF</text>
<text x="187.3" y="100.9">SW DIP-2</text>
<text x="197.7" y="98.9">ON</text>
<text x="202.4" y="97">R5</text>
<text x="207" y="97">4.7K</text>
<text x="177.2" y="139.8">J2</text>
<text x="195.8" y="139.8">J3</text>
</g>
<g font-size="1.6">
<text x="176.4" y="107.2">S1</text>
<text x="183.5" y="107.2">S2</text>
<text x="189.6" y="107.2">DTR1 RTS1 MODE</text>
<text x="176.4" y="109">OFF</text>
<text x="176.4" y="110.9">ON</text>
<text x="176.4" y="112.8">OFF</text>
<text x="183.5" y="109">OFF</text>
<text x="183.5" y="110.9">OFF</text>
<text x="183.5" y="112.8">ON</text>
<text x="190.6" y="109">1</text>
<text x="190.6" y="110.9">1</text>
<text x="190.6" y="112.8">0</text>
<text x="196.7" y="109">1</text>
<text x="196.7" y="110.9">0</text>
<text x="196.7" y="112.8">1</text>
<text x="200.7" y="109">0</text>
<text x="200.7" y="110.9">1</text>
<text x="200.7" y="112.8">2</text>
<text x="176.4" y="114.6">ON</text>
<text x="183.5" y="114.6">ON</text>
<text x="190.6" y="114.6">0</text>
<text x="196.7" y="114.6">0</text>
<text x="200.7" y="114.6">3</text>
</g>
</svg>
